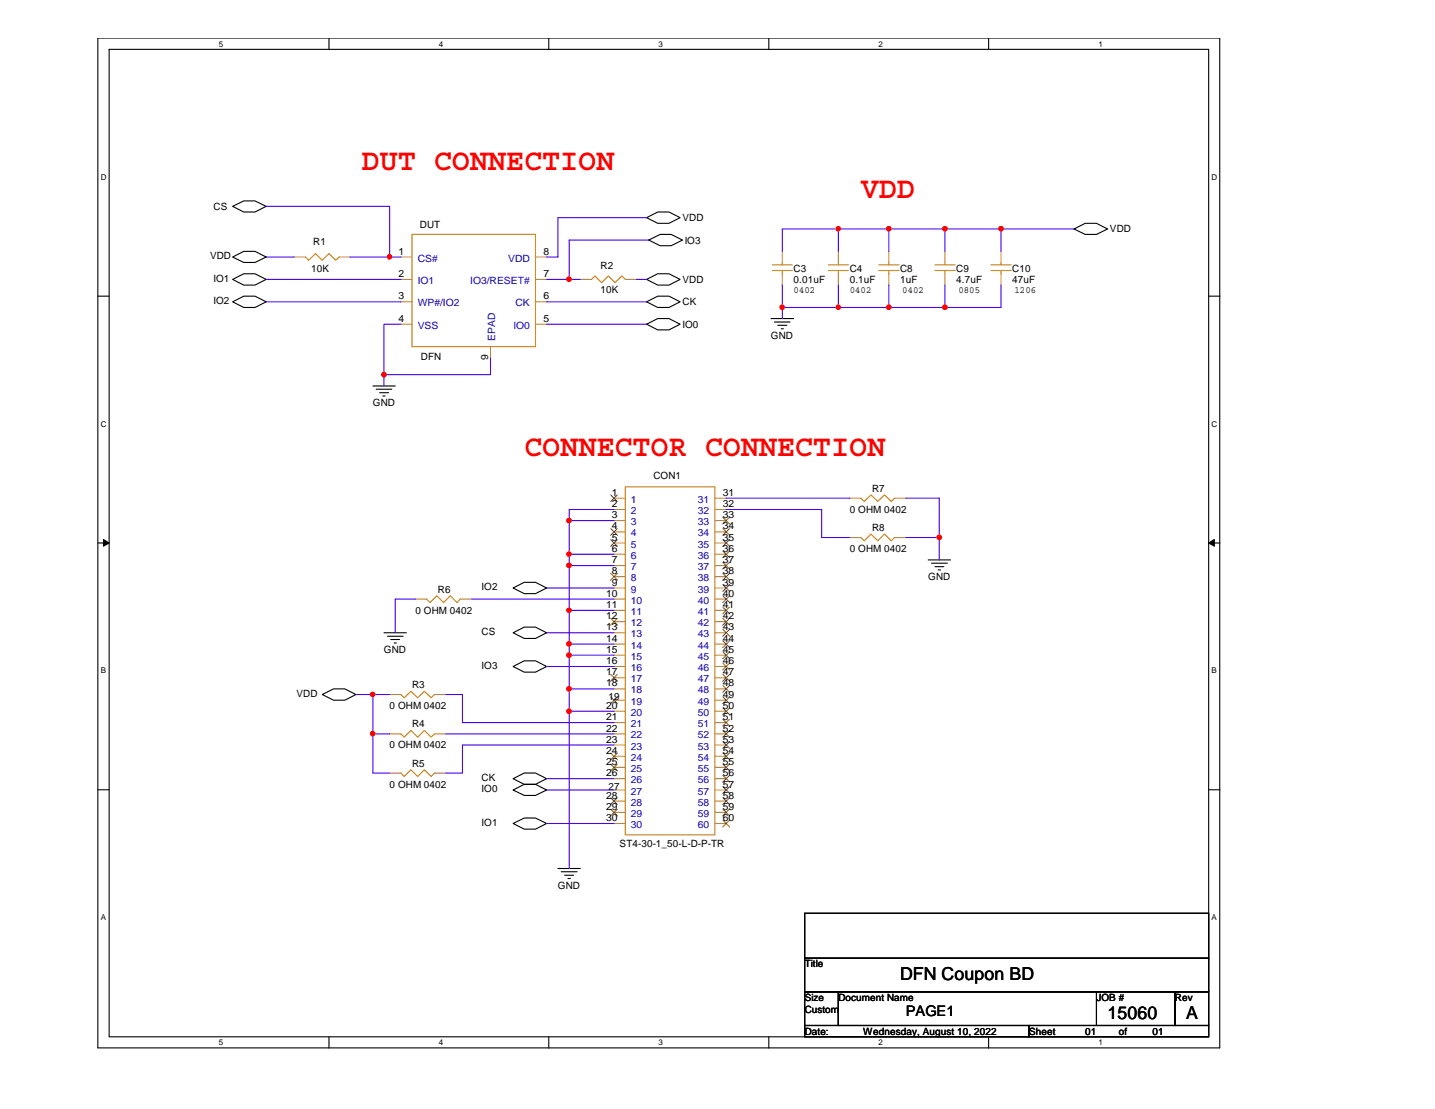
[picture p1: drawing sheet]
<svg xmlns="http://www.w3.org/2000/svg" width="279mm" height="216mm" viewBox="0 0 279 216" stroke-linecap="round" stroke-linejoin="round" font-family="sans-serif">
<path d="M19 7.4h218.5v196.6h-218.4zM21.3 9.6h214v192.2h-214z" fill="none" stroke="#000" stroke-width=".21"/>
<g fill="#fff">
<path d="M42.6 7.7h.9v1.7h-.9z"/>
<path d="M42.6 202.1h.9v1.7h-.9z"/>
</g>
<path d="M64.1 7.4v2.2M64.1 201.8v2.2" fill="none" stroke="#000" stroke-width=".21"/>
<g fill="#fff">
<path d="M85.4 7.7h.9v1.7h-.9z"/>
<path d="M85.4 202.1h.9v1.7h-.9z"/>
</g>
<path d="M106.8 7.4v2.2M106.8 201.8v2.2" fill="none" stroke="#000" stroke-width=".21"/>
<g fill="#fff">
<path d="M128.2 7.7h.9v1.7h-.9z"/>
<path d="M128.2 202.1h.9v1.7h-.9z"/>
</g>
<path d="M149.7 7.4v2.2M149.7 201.8v2.2" fill="none" stroke="#000" stroke-width=".21"/>
<g fill="#fff">
<path d="M171.1 7.7h.8v1.7h-.8z"/>
<path d="M171.1 202.1h.8v1.7h-.8z"/>
</g>
<path d="M192.5 7.4v2.2M192.5 201.8v2.2" fill="none" stroke="#000" stroke-width=".21"/>
<g fill="#fff">
<path d="M213.9 7.7h.8v1.7h-.8z"/>
<path d="M213.9 202.1h.8v1.7h-.8z"/>
<path d="M19.6 33.6h1.1v1.7h-1.1z"/>
<path d="M235.9 33.6h1.1v1.7h-1.1z"/>
<path d="M19.6 81.7h1.1v1.7h-1.1z"/>
<path d="M235.9 81.7h1.1v1.7h-1.1z"/>
</g>
<path d="M19.1 57.7h2.2M235.3 57.7h2.2" fill="none" stroke="#000" stroke-width=".21"/>
<g fill="#fff">
<path d="M19.6 129.7h1v1.7h-1z"/>
<path d="M235.9 129.7h1v1.7h-1z"/>
</g>
<path d="M19.1 105.7h2.2M235.3 105.7h2.2" fill="none" stroke="#000" stroke-width=".21"/>
<path d="M20.2 105l1.1 .7-1.1 .6zM235.3 105.7l1.1-.7v1.3z" fill="#000" stroke="#000" stroke-width=".19"/>
<g fill="#fff">
<path d="M19.6 177.8h1v1.7h-1z"/>
<path d="M235.9 177.8h1v1.7h-1z"/>
</g>
<g fill="none" stroke="#000" stroke-width=".21">
<path d="M45.3 40.2l2.2-1.1h2.2l2.1 1.1-2.1 1.1h-2.2zM45.3 50l2.2-1.1h2.2l2.1 1.1-2.1 1.1h-2.2zM45.3 54.4l2.2-1.1h2.2l2.1 1.1-2.1 1.1h-2.2zM45.3 58.8l2.2-1.1h2.2l2.1 1.1-2.1 1.1h-2.2zM125.9 42.4l2.2-1.1h2.2l2.1 1.1-2.1 1.1h-2.2zM125.9 54.4l2.2-1.1h2.2l2.1 1.1-2.1 1.1h-2.2zM125.9 58.8l2.2-1.1h2.2l2.1 1.1-2.1 1.1h-2.2zM126.3 46.7l2.2-1.1h2.2l2.2 1.1-2.2 1.1h-2.2zM209.1 44.6l2.2-1.1h2.2l2.1 1.1-2.1 1h-2.2zM72.6 75.1h4.4M73.2 75.8h3.1M73.9 76.5h1.7"/>
<path d="M74.5 77.1h.5M125.9 63.1l2.2-1.1h2.2l2.1 1.1-2.1 1.1h-2.2zM150.1 62h4.4M150.8 62.7h3M151.4 63.3h1.8M152.1 64h.4M99.9 114.5l2.2-1.1h2.2l2.1 1.1-2.1 1.1h-2.2zM180.7 109h4.4M181.4 109.6h3M182 110.3h1.8M182.7 111h.4M62.7 135.2l2.2-1.1h2.2l2.2 1.1-2.2 1.1h-2.2z"/>
<path d="M74.8 123.2h4.3M75.4 123.9h3.1M76.1 124.5h1.7M76.8 125.2h.4M99.9 123.2l2.2-1.1h2.2l2.1 1.1-2.1 1.1h-2.2zM99.9 129.8l2.2-1.1h2.2l2.1 1.1-2.1 1.1h-2.2zM19.1 153.8h2.2M99.9 151.6l2.2-1.1h2.2l2.1 1.1-2.1 1.1h-2.2zM99.9 153.8l2.2-1.1h2.2l2.1 1.1-2.1 1.1h-2.2zM235.3 153.8h2.2M99.9 160.3l2.2-1h2.2l2.1 1-2.1 1.1h-2.2zM108.6 169.1h4.4"/>
<path d="M109.3 169.7h3.1M109.9 170.4h1.8M110.6 171h.4M156.7 177.8h78.6v8.8h-78.6zM156.7 186.6h78.6v6.5h-78.6zM156.7 193.1h6.5v6.5h-6.5zM156.7 199.6h43.7v2.2h-43.7zM163.2 193.1h65.6v6.5h-65.6zM200.4 199.6h34.9v2.2h-34.9zM213.5 193.1v6.5M228.8 193.1h6.5v6.5h-6.5z"/>
</g>
<g fill="none" stroke="#cc8006" stroke-width=".21">
<path d="M59.5 50l.6 .7 1.3-1.3 1.3 1.3 1.4-1.3 1.3 1.3 .6-.7M80.2 45.6h24.1v21.9h-24.1zM115.2 54.4l.6-.7 1.3 1.3 1.3-1.3 1.4 1.3 1.3-1.3 .7 .7M150.4 52.7h3.9M150.4 51.6h3.9M152.3 51.1v.5M152.3 52.7v.6M161.3 52.7h3.9M161.3 51.6h3.9M163.2 51.1v.5M163.2 52.7v.6M171.1 52.7h3.9"/>
<path d="M171.1 51.6h3.9M173.1 51.1v.5M173.1 52.7v.6M182 52.7h4M182 51.6h4M184 51.1v.5M184 52.7v.6M193 52.7h3.9M193 51.6h3.9M194.9 51.1v.5M194.9 52.7v.6M121.8 94.8h17.4v67.7h-17.4z"/>
<path d="M167.6 97l.7 .6 1.3-1.2 1.3 1.2 1.3-1.2 1.3 1.2 .7-.6M83.1 116.6l.6 .7 1.3-1.3 1.4 1.3 1.3-1.3 1.3 1.3 .6-.7M167.6 104.6l.7 .7 1.3-1.3 1.3 1.3 1.3-1.3 1.3 1.3 .7-.7M78.1 135.2l.6 .6 1.3-1.2 1.3 1.2 1.3-1.2 1.3 1.2 .7-.6M78.1 142.9l.6 .6 1.3-1.3 1.3 1.3 1.3-1.3 1.3 1.3 .7-.6M78.1 150.5l.6 .7 1.3-1.3 1.3 1.3 1.3-1.3 1.3 1.3 .7-.7"/>
</g>
<g fill="none" stroke="#a84" stroke-width=".21">
<path d="M57.3 50h2.2M66 50h2.2M78.1 50h2.1M78.1 54.4h2.1M78.1 58.8h2.1M104.3 50h2.1M104.3 54.4h2.1M104.3 58.8h2.1M113 54.4h2.2M121.8 54.4h2.1M152.3 48.9v2.2M152.3 53.3v2.2"/>
<path d="M163.2 48.9v2.2M163.2 53.3v2.2M173.1 48.9v2.2M173.1 53.3v2.2M184 48.9v2.2M184 53.3v2.2M194.9 48.9v2.2M194.9 53.3v2.2M78.1 63.1h2.1M95.5 67.5v2.2M104.3 63.1h2.1M119.5 97h2.3"/>
<path d="M119.5 99.2h2.3M139.2 97h2.2M139.2 99.2h2.2M165.4 97h2.2M174.2 97h2.2M80.9 116.6h2.2M89.6 116.6h2.2M119.5 101.3h2.3M119.5 103.5h2.3M119.5 105.7h2.3M119.5 107.9h2.3M119.5 110.1h2.3"/>
<path d="M119.5 112.3h2.3M119.5 114.5h2.3M119.5 116.6h2.3M119.5 118.8h2.3M139.2 101.3h2.2M139.2 103.5h2.2M139.2 105.7h2.2M139.2 107.9h2.2M139.2 110.1h2.2M139.2 112.3h2.2M139.2 114.5h2.2M139.2 116.6h2.2"/>
<path d="M139.2 118.8h2.2M165.4 104.6h2.2M174.2 104.6h2.2M75.9 135.2h2.2M84.6 135.2h2.2M119.5 121h2.3M119.5 123.2h2.3M119.5 125.4h2.3M119.5 127.5h2.3M119.5 129.8h2.3M119.5 132h2.3M119.5 134.1h2.3"/>
<path d="M119.5 136.3h2.3M119.5 138.5h2.3M139.2 121h2.2M139.2 123.2h2.2M139.2 125.4h2.2M139.2 127.5h2.2M139.2 129.8h2.2M139.2 132h2.2M139.2 134.1h2.2M139.2 136.3h2.2M139.2 138.5h2.2M75.9 142.9h2.2"/>
<path d="M75.9 150.5h2.2M84.6 142.9h2.2M84.6 150.5h2.2M119.5 140.7h2.3M119.5 142.9h2.3M119.5 145h2.3M119.5 147.2h2.3M119.5 149.4h2.3M119.5 151.6h2.3M119.5 153.8h2.3M119.5 156h2.3M119.5 158.2h2.3"/>
<path d="M139.2 140.7h2.2M139.2 142.9h2.2M139.2 145h2.2M139.2 147.2h2.2M139.2 149.4h2.2M139.2 151.6h2.2M139.2 153.8h2.2M139.2 156h2.2M139.2 158.2h2.2M119.5 160.3h2.3M139.2 160.3h2.2"/>
</g>
<g fill="none" stroke="#804000" stroke-width=".19">
<path d="M118.9 96.4l1.3 1.3M120.2 96.4l-1.3 1.3M118.9 102.9l1.3 1.3M118.9 105.1l1.3 1.3M118.9 111.6l1.3 1.3M120.2 102.9l-1.3 1.3M120.2 105.1l-1.3 1.3M120.2 111.6l-1.3 1.3M140.8 100.7l1.3 1.3M140.8 102.9l1.3 1.3M140.8 105.1l1.3 1.3M140.8 107.3l1.3 1.3"/>
<path d="M140.8 109.5l1.3 1.3M140.8 111.6l1.3 1.3M140.8 113.8l1.3 1.3M140.8 116l1.3 1.3M140.8 118.2l1.3 1.3M142 100.7l-1.3 1.3M142 102.9l-1.3 1.3M142 105.1l-1.3 1.3M142 107.3l-1.3 1.3M142 109.5l-1.3 1.3M142 111.6l-1.3 1.3M142 113.8l-1.3 1.3"/>
<path d="M142 116l-1.3 1.3M142 118.2l-1.3 1.3M118.9 120.4l1.3 1.3M118.9 131.3l1.3 1.3M118.9 135.7l1.3 1.3M120.2 120.4l-1.3 1.3M120.2 131.3l-1.3 1.3M120.2 135.7l-1.3 1.3M140.8 120.4l1.3 1.3M140.8 122.6l1.3 1.3M140.8 124.8l1.3 1.3M140.8 126.9l1.3 1.3"/>
<path d="M140.8 129.1l1.3 1.3M140.8 131.3l1.3 1.3M140.8 133.5l1.3 1.3M140.8 135.7l1.3 1.3M140.8 137.8l1.3 1.3M142 120.4l-1.3 1.3M142 122.6l-1.3 1.3M142 124.8l-1.3 1.3M142 126.9l-1.3 1.3M142 129.1l-1.3 1.3M142 131.3l-1.3 1.3M142 133.5l-1.3 1.3"/>
<path d="M142 135.7l-1.3 1.3M142 137.8l-1.3 1.3M118.9 146.6l1.3 1.3M118.9 148.8l1.3 1.3M118.9 155.3l1.3 1.3M118.9 157.5l1.3 1.3M120.2 146.6l-1.3 1.3M120.2 148.8l-1.3 1.3M120.2 155.3l-1.3 1.3M120.2 157.5l-1.3 1.3M140.8 140l1.3 1.4M140.8 142.2l1.3 1.4"/>
<path d="M140.8 144.4l1.3 1.3M140.8 146.6l1.3 1.3M140.8 148.8l1.3 1.3M140.8 151l1.3 1.3M140.8 153.2l1.3 1.3M140.8 155.3l1.3 1.3M140.8 157.5l1.3 1.3M140.8 159.7l1.3 1.3M142 140l-1.3 1.4M142 142.2l-1.3 1.4M142 144.4l-1.3 1.3M142 146.6l-1.3 1.3"/>
<path d="M142 148.8l-1.3 1.3M142 151l-1.3 1.3M142 153.2l-1.3 1.3M142 155.3l-1.3 1.3M142 157.5l-1.3 1.3M142 159.7l-1.3 1.3"/>
</g>
<g fill="none" stroke="#4200ff" stroke-width=".21">
<path d="M51.8 54.4h26.3M51.8 50h5.5M51.8 40.2h24.1v9.8M51.8 58.8h26.3M68.2 50h7.7M75.9 50h2.2M106.4 54.4h4.4M106.4 58.8h19.5M110.8 54.4h2.2M123.9 54.4h2M125.9 42.4h-17.3v7.6h-2.2M126.3 46.7h-15.5v7.7"/>
<path d="M152.3 55.5v4.4M152.3 59.9h10.9M152.3 59.9v2.1M163.2 44.6h9.9M163.2 44.6v4.3M163.2 55.5v4.4M163.2 59.9h9.9M163.2 44.6h-10.9v4.3M173.1 55.5v4.4M173.1 44.6h10.9M173.1 59.9h10.9M173.1 44.6v4.3"/>
<path d="M184 44.6v4.3M184 55.5v4.4M184 44.6h10.9M194.9 44.6v4.3M194.9 44.6h14.2M194.9 55.5v4.4h-10.9M74.8 72.9v2.2M78.1 63.1h-3.3v9.8M95.5 69.7v3.2h-20.7M106.4 63.1h19.5M119.5 99.2h-8.7v2.1M141.4 99.2h18.6v5.4h5.4"/>
<path d="M141.4 97h24M176.4 97h6.5v7.6M80.9 116.6h-3.9v6.6M91.8 116.6h27.7M106.4 114.5h13.1M110.8 101.3v6.6M110.8 107.9v2.2M110.8 110.1v8.7M110.8 118.8v6.6M110.8 101.3h8.7M110.8 107.9h8.7M110.8 110.1h8.7"/>
<path d="M110.8 118.8h8.7M176.4 104.6h6.5M182.9 104.6v4.4M69.3 135.2h3.3M72.6 135.2v7.7M72.6 135.2h3.3M86.8 135.2h3.2v5.5h29.5M106.4 123.2h13.1M106.4 129.8h13.1M110.8 125.4v2.1M110.8 127.5v6.6M110.8 134.1v4.4"/>
<path d="M110.8 138.5v30.6M110.8 125.4h8.7M110.8 127.5h8.7M110.8 134.1h8.7M110.8 138.5h8.7M72.6 142.9v7.6h3.3M72.6 142.9h3.3M86.8 142.9h32.7M106.4 151.6h13.1M106.4 153.8h13.1M119.5 145h-29.5v5.5h-3.2M106.4 160.3h13.1"/>
</g>
<g fill="#f00" stroke="#f00" stroke-width=".21">
<circle cx="110.8" cy="107.9" r=".42"/>
<circle cx="110.8" cy="101.3" r=".43"/>
<circle cx="182.9" cy="104.6" r=".43"/>
<circle cx="110.8" cy="110.1" r=".43"/>
<circle cx="110.8" cy="118.8" r=".42"/>
<circle cx="110.8" cy="125.3" r=".43"/>
<circle cx="110.8" cy="134.1" r=".43"/>
<circle cx="110.8" cy="127.5" r=".43"/>
<circle cx="72.6" cy="135.2" r=".42"/>
<circle cx="110.8" cy="138.5" r=".43"/>
<circle cx="72.6" cy="142.8" r=".43"/>
<circle cx="163.2" cy="44.5" r=".42"/>
<circle cx="173.1" cy="44.5" r=".43"/>
<circle cx="194.9" cy="44.5" r=".43"/>
<circle cx="184" cy="44.5" r=".43"/>
<circle cx="75.8" cy="50" r=".42"/>
<circle cx="110.8" cy="54.4" r=".43"/>
<circle cx="152.3" cy="59.8" r=".42"/>
<circle cx="163.2" cy="59.8" r=".42"/>
<circle cx="173.1" cy="59.8" r=".43"/>
<circle cx="184" cy="59.8" r=".43"/>
<circle cx="74.8" cy="72.9" r=".43"/>
</g>
<g font-size="5.9" fill="#f00">
<text x="70.4" y="33.1">DUT CONNECTION</text>
<text x="167.6" y="38.6">VDD</text>
<text x="102.1" y="88.8">CONNECTOR CONNECTION</text>
</g>
<g font-size="3.5">
<text x="175.3" y="190.7">DFN Coupon BD</text>
<text x="215.6" y="198.4">15060</text>
<text x="231" y="198.4">A</text>
</g>
<text font-size="2.8" x="176.4" y="197.8">PAGE1</text>
<g font-size="1.9">
<text x="41.6" y="40.9">CS</text>
<text x="61" y="47.7">R1</text>
<text x="81.7" y="44.4">DUT</text>
<text x="132.9" y="43.1">VDD</text>
<text x="133.3" y="47.4">IO3</text>
<text x="216.1" y="45.3">VDD</text>
<text x="40.9" y="50.5">VDD</text>
<text x="60.6" y="52.9">10K</text>
<text x="77.6" y="49.6">1</text>
<text x="77.6" y="53.9">2</text>
<text x="105.8" y="49.6">8</text>
<text x="105.8" y="53.9">7</text>
<text x="116.9" y="52.5">R2</text>
<text x="154.5" y="52.9">C3</text>
<text x="165.4" y="52.9">C4</text>
<text x="175.3" y="52.9">C8</text>
<text x="186.2" y="52.9">C9</text>
<text x="197.1" y="52.9">C10</text>
<text x="41.6" y="54.9">IO1</text>
<text x="41.6" y="59.2">IO2</text>
<text x="77.6" y="58.3">3</text>
<text x="105.8" y="58.3">6</text>
<text x="116.9" y="57">10K</text>
<text x="132.9" y="55.1">VDD</text>
<text x="132.9" y="59.4">CK</text>
<text x="154.5" y="57">0402</text>
<text x="154.5" y="55.1">0.01uF</text>
<text x="165.4" y="57">0402</text>
<text x="165.4" y="55.1">0.1uF</text>
<text x="175.3" y="55.1">1uF</text>
<text x="175.7" y="57">0402</text>
<text x="186.2" y="55.1">4.7uF</text>
<text x="186.6" y="57">0805</text>
<text x="197.1" y="55.1">47uF</text>
<text x="197.5" y="57">1206</text>
<text x="77.6" y="62.7">4</text>
<text x="105.8" y="62.7">5</text>
<text x="132.9" y="63.8">IO0</text>
<text x="150.1" y="66">GND</text>
<text x="82" y="70.1">DFN</text>
<text x="95" y="70.1" transform="rotate(-90 95 70.1)">9</text>
<text x="72.6" y="79.1">GND</text>
<text x="127.2" y="93.3">CON1</text>
<text x="169.8" y="95.7">R7</text>
<text x="119.1" y="96.5">1</text>
<text x="119.1" y="98.7">2</text>
<text x="119.1" y="100.9">3</text>
<text x="140.7" y="96.5">31</text>
<text x="140.7" y="98.7">32</text>
<text x="140.7" y="100.9">33</text>
<text x="165.4" y="99.9">0 OHM 0402</text>
<text x="119.1" y="103.1">4</text>
<text x="119.1" y="105.2">5</text>
<text x="119.1" y="107.4">6</text>
<text x="140.7" y="103.1">34</text>
<text x="140.7" y="105.2">35</text>
<text x="140.7" y="107.4">36</text>
<text x="165.4" y="107.5">0 OHM 0402</text>
<text x="169.8" y="103.3">R8</text>
<text x="119.1" y="109.6">7</text>
<text x="119.1" y="111.8">8</text>
<text x="140.7" y="109.6">37</text>
<text x="140.7" y="111.8">38</text>
<text x="180.7" y="112.9">GND</text>
<text x="80.9" y="119.5">0 OHM 0402</text>
<text x="85.3" y="115.4">R6</text>
<text x="93.8" y="114.9">IO2</text>
<text x="118" y="116.2">10</text>
<text x="118" y="118.4">11</text>
<text x="119.1" y="114">9</text>
<text x="140.7" y="114">39</text>
<text x="140.7" y="116.2">40</text>
<text x="140.7" y="118.4">41</text>
<text x="93.8" y="123.7">CS</text>
<text x="118" y="120.6">12</text>
<text x="118" y="122.7">13</text>
<text x="118" y="124.9">14</text>
<text x="140.7" y="120.6">42</text>
<text x="140.7" y="122.7">43</text>
<text x="140.7" y="124.9">44</text>
<text x="74.8" y="127.2">GND</text>
<text x="93.8" y="130.2">IO3</text>
<text x="118" y="127.1">15</text>
<text x="118" y="129.3">16</text>
<text x="118" y="131.5">17</text>
<text x="140.7" y="127.1">45</text>
<text x="140.7" y="129.3">46</text>
<text x="140.7" y="131.5">47</text>
<text x="57.7" y="135.7">VDD</text>
<text x="80.2" y="133.9">R3</text>
<text x="118" y="133.6">18</text>
<text x="118.4" y="136.4">19</text>
<text x="140.7" y="133.6">48</text>
<text x="140.7" y="135.8">49</text>
<text x="75.9" y="138.1">0 OHM 0402</text>
<text x="80.2" y="141.6">R4</text>
<text x="118" y="138">20</text>
<text x="118" y="140.2">21</text>
<text x="118" y="142.4">22</text>
<text x="140.7" y="138">50</text>
<text x="140.7" y="140.2">51</text>
<text x="140.7" y="142.4">52</text>
<text x="75.9" y="145.7">0 OHM 0402</text>
<text x="80.2" y="149.2">R5</text>
<text x="118" y="144.6">23</text>
<text x="118" y="146.8">24</text>
<text x="118" y="148.9">25</text>
<text x="140.7" y="144.6">53</text>
<text x="140.7" y="146.8">54</text>
<text x="140.7" y="148.9">55</text>
<text x="75.9" y="153.4">0 OHM 0402</text>
<text x="93.8" y="152.1">CK</text>
<text x="93.8" y="154.3">IO0</text>
<text x="118" y="151.1">26</text>
<text x="118" y="155.5">28</text>
<text x="118.4" y="153.8">27</text>
<text x="140.7" y="151.1">56</text>
<text x="140.7" y="153.3">57</text>
<text x="140.7" y="155.5">58</text>
<text x="93.8" y="160.8">IO1</text>
<text x="118" y="157.7">29</text>
<text x="118" y="159.9">30</text>
<text x="140.7" y="157.7">59</text>
<text x="140.7" y="159.9">60</text>
<text x="120.6" y="164.9">ST4-30-1_50-L-D-P-TR</text>
<text x="108.6" y="173">GND</text>
<text x="156.7" y="188.3">Title</text>
<text x="156.7" y="197.3">Custom</text>
<text x="156.7" y="194.9">Size</text>
<text x="163.2" y="194.9">Document Name</text>
<text x="213.5" y="194.9">JOB #</text>
<text x="228.8" y="194.9">Rev</text>
<text x="156.7" y="201.4">Date:</text>
<text x="168.1" y="201.4">Wednesday, August 10, 2022</text>
<text x="200.4" y="201.4">Sheet</text>
<text x="211.3" y="201.4">01</text>
<text x="217.8" y="201.4">of</text>
<text x="224.4" y="201.4">01</text>
</g>
<g font-size="1.9" fill="#00c">
<text x="81.3" y="50.9">CS#</text>
<text x="98.9" y="50.9">VDD</text>
<text x="81.3" y="55.3">IO1</text>
<text x="81.3" y="59.6">WP#/IO2</text>
<text x="91.6" y="55.3">IO3/RESET#</text>
<text x="100.4" y="59.6">CK</text>
<text x="81.3" y="64">VSS</text>
<text x="99.9" y="64">IO0</text>
<text x="96.4" y="66.4" transform="rotate(-90 96.4 66.4)">EPAD</text>
<text x="122.9" y="97.9">1</text>
<text x="122.9" y="100.1">2</text>
<text x="135.9" y="97.9">31</text>
<text x="135.9" y="100.1">32</text>
<text x="122.9" y="102.2">3</text>
<text x="122.9" y="104.4">4</text>
<text x="122.9" y="106.6">5</text>
<text x="135.9" y="102.2">33</text>
<text x="135.9" y="104.4">34</text>
<text x="135.9" y="106.6">35</text>
<text x="122.9" y="108.8">6</text>
<text x="122.9" y="111">7</text>
<text x="122.9" y="113.2">8</text>
<text x="135.9" y="108.8">36</text>
<text x="135.9" y="111">37</text>
<text x="135.9" y="113.2">38</text>
<text x="122.9" y="115.4">9</text>
<text x="122.9" y="117.5">10</text>
<text x="122.9" y="119.7">11</text>
<text x="135.9" y="115.4">39</text>
<text x="135.9" y="117.5">40</text>
<text x="135.9" y="119.7">41</text>
<text x="122.9" y="121.9">12</text>
<text x="122.9" y="124.1">13</text>
<text x="135.9" y="121.9">42</text>
<text x="135.9" y="124.1">43</text>
<text x="122.9" y="126.3">14</text>
<text x="122.9" y="128.4">15</text>
<text x="122.9" y="130.6">16</text>
<text x="135.9" y="126.3">44</text>
<text x="135.9" y="128.4">45</text>
<text x="135.9" y="130.6">46</text>
<text x="122.9" y="132.8">17</text>
<text x="122.9" y="135">18</text>
<text x="122.9" y="137.2">19</text>
<text x="135.9" y="132.8">47</text>
<text x="135.9" y="135">48</text>
<text x="135.9" y="137.2">49</text>
<text x="122.9" y="139.4">20</text>
<text x="122.9" y="141.6">21</text>
<text x="122.9" y="143.8">22</text>
<text x="135.9" y="139.4">50</text>
<text x="135.9" y="141.6">51</text>
<text x="135.9" y="143.8">52</text>
<text x="122.9" y="145.9">23</text>
<text x="122.9" y="148.1">24</text>
<text x="135.9" y="145.9">53</text>
<text x="135.9" y="148.1">54</text>
<text x="122.9" y="150.3">25</text>
<text x="122.9" y="152.5">26</text>
<text x="122.9" y="154.7">27</text>
<text x="135.9" y="150.3">55</text>
<text x="135.9" y="152.5">56</text>
<text x="135.9" y="154.7">57</text>
<text x="122.9" y="156.8">28</text>
<text x="122.9" y="159">29</text>
<text x="122.9" y="161.2">30</text>
<text x="135.9" y="156.8">58</text>
<text x="135.9" y="159">59</text>
<text x="135.9" y="161.2">60</text>
</g>
<g font-size="1.6">
<text x="42.6" y="9.1">5</text>
<text x="85.4" y="9.1">4</text>
<text x="128.2" y="9.1">3</text>
<text x="171.1" y="9.1">2</text>
<text x="213.9" y="9.1">1</text>
<text x="19.6" y="35">D</text>
<text x="235.9" y="35">D</text>
<text x="19.6" y="83.1">C</text>
<text x="235.9" y="83.1">C</text>
<text x="19.6" y="131.1">B</text>
<text x="235.9" y="131.1">B</text>
<text x="19.6" y="179.2">A</text>
<text x="235.9" y="179.2">A</text>
<text x="42.6" y="203.5">5</text>
<text x="85.4" y="203.5">4</text>
<text x="128.2" y="203.5">3</text>
<text x="171.1" y="203.5">2</text>
<text x="213.9" y="203.5">1</text>
</g>
</svg>
